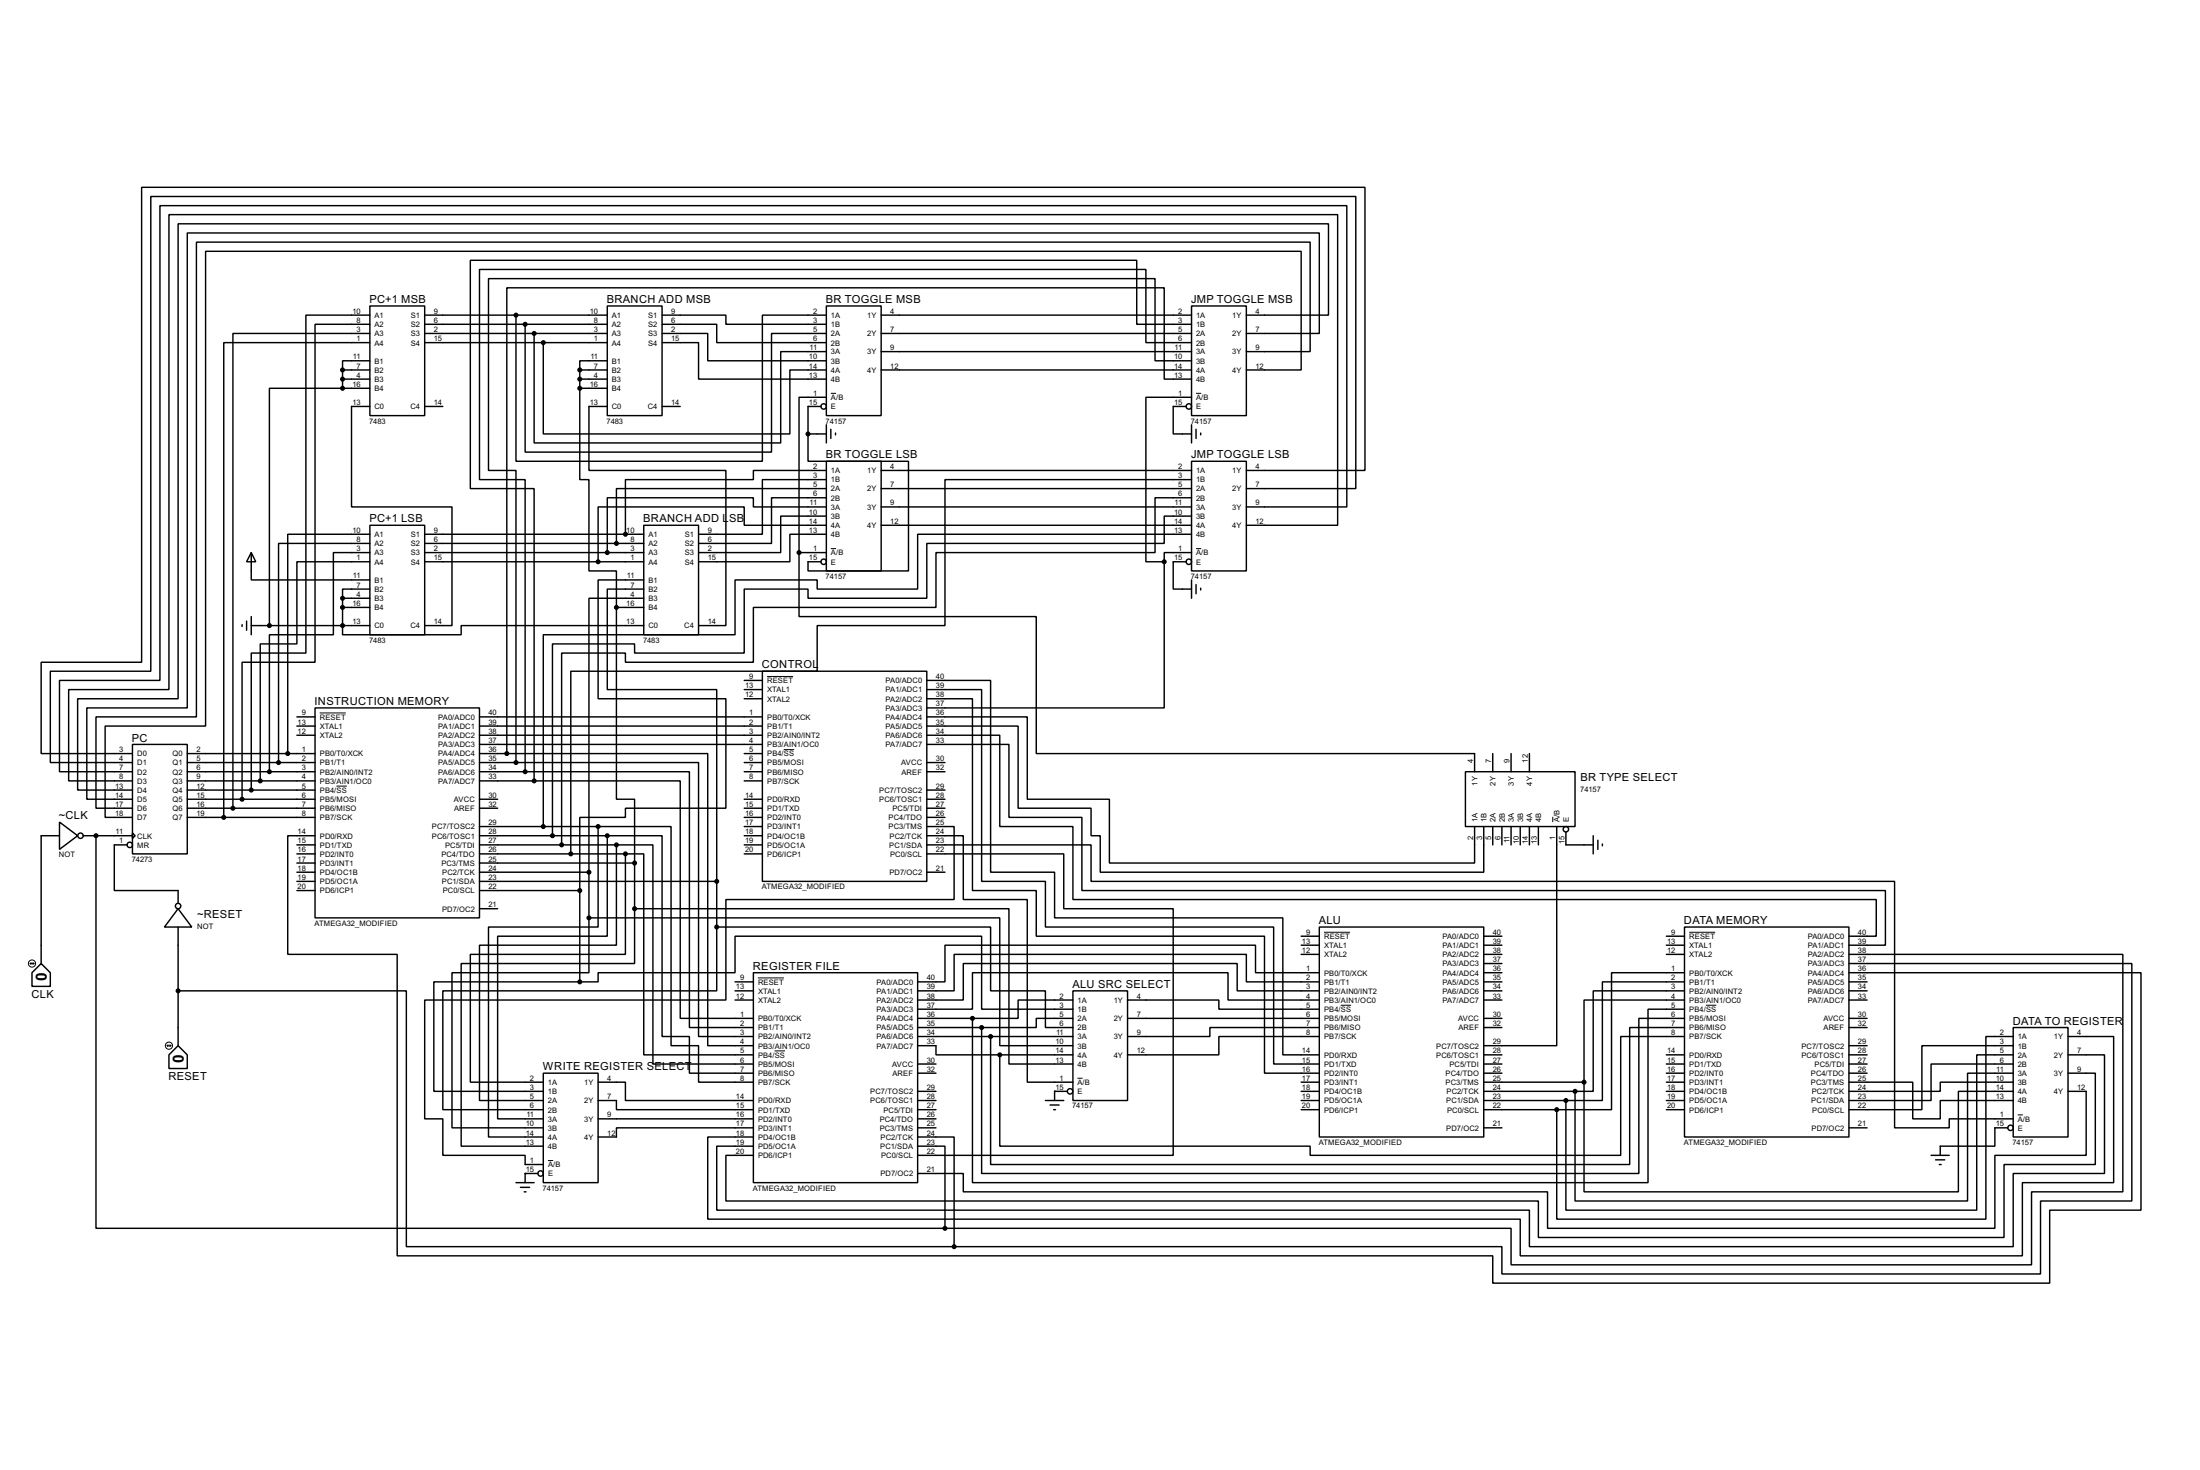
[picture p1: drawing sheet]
<svg xmlns="http://www.w3.org/2000/svg" width="612mm" height="409mm" viewBox="0 0 612 409" stroke-linecap="round" stroke-linejoin="round" font-family="sans-serif">
<g fill="none" stroke="#000" stroke-width=".4">
<path d="M102.9 85.1h15.3v30.5h-15.3zM102.9 87.7h-17.8v94h-15.2v38.1M102.9 90.2h-15.2v94h-20.3v38.1M102.9 92.8h-38.1v132M102.9 95.3h-40.6v132.1M118.2 95.3h50.8M118.2 92.8h50.8M118.2 90.2h50.8M118.2 87.7h50.8M143.6 87.7v40.6h68.5v-40.6h17.8M146.1 90.2v35.6h68.6v-33h15.2M148.6 92.8v30.4h68.6v-25.4h12.7"/>
<path d="M151.2 95.3v25.4h68.6v-17.8h10.1M169 85.1h15.2v30.5h-15.2zM184.2 87.7h17.8v2.5h27.9M184.2 90.2h15.2v5.1h30.5M184.2 92.8h12.7v7.6h33M184.2 95.3h10.2v10.2h35.5M229.9 85.1h15.3v30.5h-15.3zM245.2 92.8h86.3M245.2 87.7h86.3M245.2 97.8h86.3M331.5 85.1h15.3v30.5h-15.3zM331.5 95.3h-12.7v-20.3h-185.4v58.4h12.7v81.3"/>
<path d="M331.5 90.2h-15.2v-17.8h-185.4v63.5h17.7v81.3M346.8 87.7h22.8v-25.4h-320v132.1h-28v25.4h15.3M346.8 92.8h20.3v-28h-315v132.1h-27.9v25.4h12.7M346.8 97.8h17.7v-30.4h-309.8v132h-28v25.4h10.2M95.3 108h-20.3v66M95.3 102.9v5.1M95.3 108h7.6M95.3 102.9h7.6M95.3 105.5h7.6M102.9 113.1h-5.1v27.9h28v33h-7.6M102.9 100.4h-7.6v2.5M118.2 113.1h5"/>
<path d="M161.3 108v25.4h2.6v25.4h7.6v10.2M161.3 108h7.7M161.3 102.9h7.7M161.3 105.5h7.7M161.3 102.9v5.1M169 113.1h-5.1v17.8h38.1v43.1h-7.6M169 100.4h-7.7v2.5M184.2 113.1h5.1M228.4 113.1h-3.6v7.6M229.9 110.5h-7.6v43.2M229.9 118.2v5M231.2 119.4v2.6"/>
<path d="M245.2 102.9h86.3M330 113.1h-3.6v7.6h5.1M331.5 105.5h-7.6v-25.4h-182.9v129.5M331.5 100.4h-10.1v-22.9h-185.5v53.4h7.7v81.2M331.5 110.5h-12.7v45.8h5.1M331.5 118.2v5M332.8 119.4v2.6M346.8 102.9h15.2v-33h-304.8v132.1h-27.9v25.4h7.6M224.8 120.7v7.6h28v30.5h-28v-2.5h3.6M224.8 120.7h5.1M229.9 128.3h15.3v30.5h-15.3zM229.9 133.4h-17.8v15.2h-17.7"/>
<path d="M229.9 138.5h-15.2v12.7h-20.3M229.9 130.9h-20.3v2.5h-35.6v15.2M229.9 135.9h-58.4v15.3M232.5 120.5v.5M245.2 130.9h86.3M245.2 135.9h86.3M331.5 128.3h15.3v30.5h-15.3zM331.5 138.5h-10.1v15.2h-61v15.3h-50.8v15.2h-35.6v-2.5h-17.7v53.3M331.5 133.4h-68.6v40.6h-35.5v12.7h-68.6v50.8M334.1 120.5v.5M346.8 130.9h33v-78.8h-340.4v132.1h-27.9v25.4h25.4M346.8 135.9h30.4v-81.2h-335.2v132h-28v25.4h22.9"/>
<path d="M69.9 153.7l1.3 2.6h-2.6zM69.9 153.7v7.6h33M102.9 146.1h15.3v30.5h-15.3zM102.9 148.6h-22.8v61M102.9 151.2h-25.4v60.9M102.9 153.7h-10.1v22.9h-17.8v38.1M102.9 156.3h-20.3v22.8h-10.2v38.1M118.2 153.7h60.9M118.2 148.6h60.9M118.2 151.2h60.9M118.2 156.3h60.9M179.1 146.1h15.3v30.5h-15.3z"/>
<path d="M222.3 153.7v17.8h66v38.1h122v5.1M222.3 153.7h7.6M229.9 143.6h-12.7v10.1h-22.8M229.9 148.6h-10.1v7.7h-25.4M229.9 141h-20.3v-2.5h-40.6v15.2M229.9 146.1h-22.8v-5.1h-40.7v15.3M245.2 141h86.3M245.2 146.1h86.3M323.9 156.3v40.6h-66M330 156.3h-3.6v7.6h5.1M331.5 148.6h-76.2v15.3h-27.9v-2.6h-22.9v15.3h-53.3v53.3M331.5 143.6h-7.6v7.6h-66v15.2h-33.1v-2.5h-17.7v17.8h-30.5v-2.6h-22.9v53.4"/>
<path d="M331.5 153.7h-7.6v2.6M346.8 141h27.9v-83.8h-330.2v132.1h-27.9v25.4h20.3M346.8 146.1h25.4v-86.4h-325.2v132.1h-27.9v25.4h17.8M67.4 173.8v.5M68.6 172.8v2.5M69.9 174h33M69.9 171.5v5.1M95.3 166.4v10.2h33v-2.6h50.8M95.3 166.4h7.6M95.3 169h7.6M102.9 163.9h-7.6v2.5M171.5 169v53.3h5.1v17.8"/>
<path d="M171.5 169h7.6M179.1 166.4h-15.2v76.2M179.1 163.9h-10.1v27.9h30.4v53.4M179.1 161.3h-12.7v33.1h35.6v30.4h-28v2.6h-12.7v20.3M331.5 161.3v5.1M332.8 162.6v2.6M334.1 163.6v.5M82.6 199.4h5.1M87.7 196.9h45.7v58.4h-45.7zM133.4 199.4h78.7M207.1 189.3h5M207.1 194.4h5"/>
<path d="M207.1 191.8h5M212.1 186.7h45.8v58.5h-45.8zM257.9 189.3h17.7v53.3h17.8v12.7h63.5v38.1h10.2M257.9 191.8h15.2v53.4h17.8v12.7h63.5v38.1h12.7M257.9 194.4h12.7v53.3h17.7v12.7h63.5v38.1h15.3M257.9 199.4h27.9v22.9h22.9v17.8h101.6v-10.2M36.9 207.1h15.2v30.4h-15.2zM52.1 209.6h35.6M52.1 212.1h35.6M52.1 214.7h35.6M52.1 217.2h35.6M52.1 219.8h35.6"/>
<path d="M82.6 202h5.1M82.6 204.5h5.1M133.4 202h78.7M133.4 204.5h78.7M133.4 207.1h78.7M133.4 209.6h7.6M133.4 212.1h10.2M133.4 214.7h12.7M133.4 217.2h15.2M141 209.6h55.9v81.3h12.7M143.6 212.1h50.8v76.2h15.2M146.1 214.7h45.7v71.1h17.8"/>
<path d="M148.6 217.2h40.7v66.1h20.3M207.1 209.6h5M207.1 212.1h5M207.1 214.7h5M207.1 217.2h5M257.9 207.1h22.8v20.3h20.3v20.3h223.6v15.2h-10.2M257.9 204.5h20.3v25.4h20.3v20.3h223.5v10.2h-7.6M257.9 202h25.4v22.8h20.3v7.7h2.5v10.1h106.7v-12.7M257.9 212.1h5M257.9 214.7h5M257.9 219.8h5M407.7 214.7h30.5v15.2h-30.5z"/>
<path d="M415.3 209.6v5.1M420.4 209.6v5.1M425.5 209.6v5.1M16.6 228.7l5 3.8-5 3.8zM16.6 232.5h-5.1v35.5M23.2 232.5h13.7M26.7 232.5v109.2h236.2M35.4 235h-3.6v12.7h17.8v3.6M36.9 231.7l.7 .8-.7 .7zM52.1 222.3h35.6M52.1 224.8h35.6M52.1 227.4h35.6"/>
<path d="M82.6 235h5.1M82.6 237.5h5.1M87.7 232.5h-7.6v33h30.4v83.8h304.8v7.6h155v-20.3h25.4v-66h-81.3M133.4 232.5h35.6M133.4 235h38.1M133.4 222.3h5.1M133.4 224.8h5.1M133.4 229.9h33M133.4 237.5h40.6M166.4 229.9h20.3v61h7.7v10.1h15.2M166.4 229.9v28h-30.5v58.4h15.3M169 232.5h15.2v55.8h7.6v10.2h17.8"/>
<path d="M169 232.5v27.9h-30.5v50.8h12.7M171.5 235h10.2v61h27.9M171.5 235v27.9h-38.1v43.2h17.8M174 237.5h5.1v55.9h30.5M174 237.5v28h-43.1v35.5h20.3M207.1 232.5h5M207.1 235h5M207.1 222.3h5M207.1 224.8h5M207.1 227.4h5M207.1 229.9h5M207.1 237.5h5"/>
<path d="M257.9 237.5h38.1v15.3h30.4v68.6h-71.1M257.9 229.9h7.6v20.3h-63.5v28h-83.8v33h5v10.2h22.9v2.5h5.1M257.9 232.5h10.1v17.7h17.8v50.8h12.7M257.9 235h45.7v10.2h223.5v68.5h15.2v-2.5h17.8M257.9 222.3h5M257.9 224.8h5M257.9 227.4h5M415.3 229.9v5.1M417.9 229.9v5.1M420.4 229.9v5.1M423 229.9v5.1M425.5 229.9v5.1"/>
<path d="M428 229.9v5.1M433.1 229.9v61h-20.3M435.7 231.4v3.6h7.6M443.3 232.5v5M444.6 233.7v2.6M445.8 234.8v.5M49.6 252.8l3.8 5.1h-7.6zM49.6 257.9v33M82.6 240.1h5.1M82.6 242.6h5.1M82.6 245.2h5.1M82.6 247.7h5.1"/>
<path d="M133.4 240.1h43.2M133.4 242.6h30.5M133.4 245.2h66M133.4 247.7h27.9M133.4 252.8h5.1M161.3 247.7v25.4M163.9 255.3v15.3h-38.1v43.1h25.4M163.9 255.3h114.3v35.6h20.3M163.9 242.6v12.7M176.6 252.8v15.2h-48.3v50.8h22.9M176.6 252.8h104.1v43.2h17.8M176.6 240.1v12.7"/>
<path d="M199.4 257.9v17.7h-76.2v33.1h28M199.4 257.9h76.2v17.7h15.3v10.2h7.6M199.4 245.2v12.7M257.9 242.6h5M367.1 257.9h45.7v58.4h-45.7zM468.7 257.9h45.7v58.4h-45.7zM8.9 270.6l2.6-2.6 2.5 2.6v3.8h-5.1zM49.6 275.6h63.5v71.2h152.4M161.3 273.1h-40.6v30.5h30.5M161.3 273.1h5.1v-2.5h38.1v-10.2h68.6v20.3h25.4M204.5 273.1h5.1M204.5 278.2h5.1"/>
<path d="M204.5 275.6h5.1M209.6 270.6h45.7v58.4h-45.7zM298.5 275.6h15.2v30.5h-15.2zM298.5 278.2h-15.2v5.1h-12.7M313.7 278.2h25.4v2.5h28M362 260.4h5.1M362 265.5h5.1M362 262.9h5.1M367.1 270.6h-17.8v-7.7h-86.4v10.2h-7.6M367.1 273.1h-20.3v-7.6h-81.3v10.1h-10.2M367.1 275.6h-22.9v-7.6h-76.2v10.2h-12.7M367.1 278.2h-25.4v-7.6h-71.1v10.1h-15.3"/>
<path d="M412.8 273.1h5.1M412.8 278.2h5.1M412.8 275.6h5.1M412.8 270.6h5.1M412.8 260.4h5.1M412.8 265.5h5.1M412.8 262.9h5.1M412.8 268h5.1M463.6 260.4h5.1M463.6 265.5h5.1M463.6 262.9h5.1M468.7 278.2h-28v22.8"/>
<path d="M468.7 275.6h-25.4v28h-5.1M468.7 273.1h-22.9v33h-10.1M468.7 270.6h-20.3v38.1h-15.3M514.4 265.5h76.2v66h-25.4v20.3h-144.8v-10.1h-157.5M514.4 268h78.7v66.1h-25.4v20.3h-149.8v-7.6h-152.4M514.4 273.1h5.1M514.4 278.2h5.1M514.4 275.6h5.1M47 293.4l2.6-2.5 2.5 2.5v3.8h-5.1zM151.2 298.5h15.2v30.5h-15.2zM255.3 290.9h5.1v2.5h17.8M255.3 283.3h15.3"/>
<path d="M255.3 288.3h43.2M255.3 285.8h17.8M255.3 296h5.1M255.3 298.5h5.1M278.2 293.4h20.3M298.5 283.3h-10.2v2.5h-15.2M313.7 283.3h53.4M367.1 285.8h-30.5v2.5h-22.9M367.1 288.3h-28v5.1h-25.4M412.8 283.3h5.1M412.8 293.4h5.1M412.8 285.8h5.1"/>
<path d="M412.8 296h5.1M412.8 298.5h5.1M463.6 293.4h5.1M463.6 296h5.1M463.6 298.5h5.1M468.7 288.3h-17.8v33.1h-86.4v-2.6h-86.3v-25.4M468.7 285.8h-15.3v38.1h-177.8v-35.6M468.7 283.3h-12.7v43.1h-182.9v-40.6M468.7 280.7h-10.2v48.3h-187.9v-45.7M514.4 283.3h5.1M514.4 293.4h5.1M514.4 285.8h5.1"/>
<path d="M514.4 290.9h5.1M514.4 296h5.1M514.4 298.5h5.1M560.1 285.8h15.3v30.5h-15.3zM560.1 290.9h-25.4v17.8h-20.3M560.1 296h-22.8v10.1h-22.9M560.1 298.5h-12.7v35.6h-109.2v-30.5M560.1 293.4h-10.1v43.2h-114.3v-30.5M560.1 288.3h-7.6v50.8h-119.4v-30.4M575.4 288.3h12.7v40.7h-25.4v20.3h-139.7v-10.2h-226.1v-22.8h12.7M575.4 293.4h10.1v33h-25.4v20.4h-134.6v-10.2h-226.1v-17.8h10.2M575.4 298.5h7.6v25.4h-25.4v20.3h-129.6v-10.1h-226v-12.7h7.6"/>
<path d="M166.4 301h7.6v5.1h35.6M166.4 306.1h5.1v2.6h38.1M166.4 311.2h43.2M209.6 313.7h-38.1v2.6h-5.1M255.3 318.8h7.6v22.9M255.3 316.3h10.2v30.5M255.3 311.2h5.1M255.3 303.6h5.1M255.3 306.1h5.1M255.3 308.7h5.1M255.3 313.7h5.1M290.9 306.1h5.1"/>
<path d="M292.2 307.4h2.5M293.2 308.7h.5M297 303.6h-3.6v2.5M362 301h5.1M362 303.6h5.1M362 306.1h5.1M362 308.7h5.1M412.8 301h27.9M412.8 303.6h25.4M412.8 306.1h22.9M412.8 308.7h20.3M412.8 313.7h5.1"/>
<path d="M440.7 301v30.5h104.2v-27.9h15.2M463.6 301h5.1M463.6 303.6h5.1M463.6 306.1h5.1M463.6 308.7h5.1M514.4 301h17.8v10.2h7.6v-5.1h20.3M514.4 313.7h5.1M558.6 313.7h-3.6v5.1h-15.2v2.6M560.1 301h-20.3v2.6h-25.4M575.4 303.6h5v17.8h-25.4v20.3h-124.4v-10.2h-162.6v-5.1h-12.7M143.6 329h5M144.8 330.3h2.6"/>
<path d="M145.9 331.5h.5M149.7 326.4h-3.6v2.6M537.3 321.4h5M538.5 322.6h2.6M539.6 323.9h.5"/>
<circle cx="229.1" cy="113.1" r=".75"/>
<circle cx="330.7" cy="113.1" r=".75"/>
<circle cx="229.1" cy="156.3" r=".75"/>
<circle cx="330.7" cy="156.3" r=".75"/>
<circle cx="22.4" cy="232.5" r=".75"/>
<circle cx="36.1" cy="235" r=".75"/>
<circle cx="435.6" cy="230.7" r=".75"/>
<circle cx="49.5" cy="252" r=".75"/>
<circle cx="297.7" cy="303.6" r=".75"/>
<circle cx="559.3" cy="313.7" r=".75"/>
<circle cx="150.4" cy="326.4" r=".75"/>
</g>
<g fill="#000">
<circle cx="174" cy="148.6" r=".2"/>
<circle cx="26.7" cy="232.5" r=".2"/>
<circle cx="293.4" cy="303.6" r=".2"/>
<circle cx="146.1" cy="326.4" r=".2"/>
</g>
<g fill="none" stroke="#000" stroke-width=".28">
<path d="M231.2 109.4h1.4M332.8 109.4h1.4M231.2 152.6h1.4M332.8 152.6h1.4M89 198.3h7.2M213.4 188.2h7.3M93.6 218.7h2.9M218.1 208.5h2.9M432 227.2v1.5M368.4 259.3h7.2M470 259.3h7.2M8.4 268h1.1"/>
<path d="M8.4 268l.3 .3M8.7 267.8l-.3 .2M9.2 267.8l.3 .2M9.5 268l-.3 .3M210.9 272h7.2M373 279.6h2.9M474.6 279.6h2.9M46.5 290.9h1.1M46.5 290.9l.3 .2M46.8 290.6l-.3 .3M47.3 290.6l.3 .3M47.6 290.9l-.3 .2"/>
<path d="M215.5 292.3h2.9M299.8 299.9h1.4M561.4 310.1h1.4M152.5 322.8h1.4"/>
<circle cx="8.9" cy="268" r="1"/>
<circle cx="47" cy="290.9" r="1"/>
</g>
<g fill="#000" stroke="#000" stroke-width=".4">
<circle cx="143.5" cy="87.7" r=".5"/>
<circle cx="146.1" cy="90.2" r=".5"/>
<circle cx="148.6" cy="92.8" r=".5"/>
<circle cx="151.1" cy="95.3" r=".5"/>
<circle cx="95.3" cy="105.5" r=".5"/>
<circle cx="95.3" cy="108" r=".5"/>
<circle cx="95.3" cy="102.9" r=".5"/>
<circle cx="161.3" cy="102.9" r=".5"/>
<circle cx="161.3" cy="108" r=".5"/>
<circle cx="161.3" cy="105.5" r=".5"/>
<circle cx="224.8" cy="120.7" r=".5"/>
<circle cx="166.4" cy="156.3" r=".5"/>
<circle cx="168.9" cy="153.7" r=".5"/>
<circle cx="171.5" cy="151.2" r=".5"/>
<circle cx="174" cy="148.6" r=".5"/>
<circle cx="222.3" cy="153.7" r=".5"/>
<circle cx="323.9" cy="156.3" r=".5"/>
<circle cx="74.9" cy="174" r=".5"/>
<circle cx="95.3" cy="169" r=".5"/>
<circle cx="95.3" cy="174" r=".5"/>
<circle cx="95.3" cy="166.4" r=".5"/>
<circle cx="171.5" cy="169" r=".5"/>
<circle cx="69.9" cy="219.8" r=".5"/>
<circle cx="72.4" cy="217.2" r=".5"/>
<circle cx="74.9" cy="214.7" r=".5"/>
<circle cx="77.5" cy="212.1" r=".5"/>
<circle cx="80" cy="209.6" r=".5"/>
<circle cx="141" cy="209.6" r=".5"/>
<circle cx="143.5" cy="212.1" r=".5"/>
<circle cx="146.1" cy="214.7" r=".5"/>
<circle cx="148.6" cy="217.2" r=".5"/>
<circle cx="26.7" cy="232.5" r=".5"/>
<circle cx="62.2" cy="227.4" r=".5"/>
<circle cx="64.8" cy="224.8" r=".5"/>
<circle cx="67.3" cy="222.3" r=".5"/>
<circle cx="151.1" cy="229.9" r=".5"/>
<circle cx="153.7" cy="232.5" r=".5"/>
<circle cx="156.2" cy="235" r=".5"/>
<circle cx="158.8" cy="237.5" r=".5"/>
<circle cx="166.4" cy="229.9" r=".5"/>
<circle cx="168.9" cy="232.5" r=".5"/>
<circle cx="171.5" cy="235" r=".5"/>
<circle cx="174" cy="237.5" r=".5"/>
<circle cx="161.3" cy="247.7" r=".5"/>
<circle cx="163.8" cy="242.6" r=".5"/>
<circle cx="163.8" cy="255.3" r=".5"/>
<circle cx="176.5" cy="252.8" r=".5"/>
<circle cx="176.5" cy="240.1" r=".5"/>
<circle cx="199.4" cy="245.2" r=".5"/>
<circle cx="199.4" cy="257.9" r=".5"/>
<circle cx="49.5" cy="275.6" r=".5"/>
<circle cx="161.3" cy="273.1" r=".5"/>
<circle cx="270.5" cy="283.3" r=".5"/>
<circle cx="273.1" cy="285.8" r=".5"/>
<circle cx="275.6" cy="288.3" r=".5"/>
<circle cx="278.1" cy="293.4" r=".5"/>
<circle cx="433.1" cy="308.7" r=".5"/>
<circle cx="435.6" cy="306.1" r=".5"/>
<circle cx="438.2" cy="303.6" r=".5"/>
<circle cx="440.7" cy="301" r=".5"/>
<circle cx="262.9" cy="341.7" r=".5"/>
<circle cx="265.4" cy="346.8" r=".5"/>
</g>
<g font-size="4.8">
<text x="13" y="273" transform="rotate(-90 13 273)">0</text>
<text x="51.1" y="295.8" transform="rotate(-90 51.1 295.8)">0</text>
</g>
<g font-size="3.5">
<text x="102.8" y="84.3">PC+1 MSB</text>
<text x="168.8" y="84.3">BRANCH ADD MSB</text>
<text x="229.8" y="84.3">BR TOGGLE MSB</text>
<text x="331.4" y="84.3">JMP TOGGLE MSB</text>
<text x="229.8" y="127.5">BR TOGGLE LSB</text>
<text x="331.4" y="127.5">JMP TOGGLE LSB</text>
<text x="102.8" y="145.3">PC+1 LSB</text>
<text x="179" y="145.3">BRANCH ADD L</text>
<text x="202.9" y="145.3">SB</text>
<text x="212" y="185.9">CONTROL</text>
<text x="87.5" y="196.1">INSTRUCTION MEMORY</text>
<text x="36.7" y="206.3">PC</text>
<text x="439.7" y="217.4">BR TYPE SELECT</text>
<text x="16.4" y="227.9">~CLK</text>
<text x="54.9" y="255.5">~RESET</text>
<text x="366.9" y="257.1">ALU</text>
<text x="468.5" y="257.1">DATA MEMORY</text>
<text x="209.5" y="269.8">REGISTER FILE</text>
<text x="298.4" y="274.8">ALU SRC SELECT</text>
<text x="8.8" y="277.5">CLK</text>
<text x="560" y="285">DATA TO REGISTER</text>
<text x="151" y="297.7">WRITE REGISTER SELECT</text>
<text x="46.9" y="300.3">RESET</text>
</g>
<g font-size="2.4">
<text x="98.1" y="87.3">10</text>
<text x="99.2" y="89.8">8</text>
<text x="104.2" y="88.5">A1</text>
<text x="114.3" y="88.5">S1</text>
<text x="120.7" y="87.3">9</text>
<text x="120.7" y="89.8">6</text>
<text x="164.1" y="87.3">10</text>
<text x="165.3" y="89.8">8</text>
<text x="170.2" y="88.5">A1</text>
<text x="180.3" y="88.5">S1</text>
<text x="186.7" y="87.3">9</text>
<text x="186.7" y="89.8">6</text>
<text x="226.2" y="87.3">2</text>
<text x="226.2" y="89.8">3</text>
<text x="231.2" y="88.5">1A</text>
<text x="241.3" y="88.5">1Y</text>
<text x="247.7" y="87.3">4</text>
<text x="327.8" y="87.3">2</text>
<text x="327.8" y="89.8">3</text>
<text x="332.8" y="88.5">1A</text>
<text x="342.9" y="88.5">1Y</text>
<text x="349.3" y="87.3">4</text>
<text x="99.2" y="92.4">3</text>
<text x="99.2" y="94.9">1</text>
<text x="104.2" y="91">A2</text>
<text x="104.2" y="93.6">A3</text>
<text x="114.3" y="91">S2</text>
<text x="114.3" y="93.6">S3</text>
<text x="120.7" y="92.4">2</text>
<text x="120.7" y="94.9">15</text>
<text x="165.3" y="92.4">3</text>
<text x="165.3" y="94.9">1</text>
<text x="170.2" y="91">A2</text>
<text x="170.2" y="93.6">A3</text>
<text x="180.3" y="91">S2</text>
<text x="180.3" y="93.6">S3</text>
<text x="186.7" y="92.4">2</text>
<text x="186.7" y="94.9">15</text>
<text x="226.2" y="92.4">5</text>
<text x="226.2" y="94.9">6</text>
<text x="231.2" y="91">1B</text>
<text x="231.2" y="93.6">2A</text>
<text x="241.3" y="93.6">2Y</text>
<text x="247.7" y="92.4">7</text>
<text x="327.8" y="92.4">5</text>
<text x="327.8" y="94.9">6</text>
<text x="332.8" y="91">1B</text>
<text x="332.8" y="93.6">2A</text>
<text x="342.9" y="93.6">2Y</text>
<text x="349.3" y="92.4">7</text>
<text x="98.2" y="100">11</text>
<text x="104.2" y="96.1">A4</text>
<text x="104.2" y="101.2">B1</text>
<text x="114.3" y="96.1">S4</text>
<text x="164.3" y="100">11</text>
<text x="170.2" y="96.1">A4</text>
<text x="170.2" y="101.2">B1</text>
<text x="180.3" y="96.1">S4</text>
<text x="225.1" y="100">10</text>
<text x="225.2" y="97.4">11</text>
<text x="231.2" y="96.1">2B</text>
<text x="231.2" y="98.6">3A</text>
<text x="231.2" y="101.2">3B</text>
<text x="241.3" y="98.6">3Y</text>
<text x="247.7" y="97.4">9</text>
<text x="326.7" y="100">10</text>
<text x="326.8" y="97.4">11</text>
<text x="332.8" y="96.1">2B</text>
<text x="332.8" y="98.6">3A</text>
<text x="332.8" y="101.2">3B</text>
<text x="342.9" y="98.6">3Y</text>
<text x="349.3" y="97.4">9</text>
<text x="98.1" y="107.6">16</text>
<text x="99.2" y="102.5">7</text>
<text x="99.2" y="105.1">4</text>
<text x="104.2" y="103.7">B2</text>
<text x="104.2" y="106.3">B3</text>
<text x="164.1" y="107.6">16</text>
<text x="165.3" y="102.5">7</text>
<text x="165.3" y="105.1">4</text>
<text x="170.2" y="103.7">B2</text>
<text x="170.2" y="106.3">B3</text>
<text x="225.1" y="102.5">14</text>
<text x="225.1" y="105.1">13</text>
<text x="231.2" y="103.7">4A</text>
<text x="231.2" y="106.3">4B</text>
<text x="241.3" y="103.7">4Y</text>
<text x="247.7" y="102.5">12</text>
<text x="326.7" y="102.5">14</text>
<text x="326.7" y="105.1">13</text>
<text x="332.8" y="103.7">4A</text>
<text x="332.8" y="106.3">4B</text>
<text x="342.9" y="103.7">4Y</text>
<text x="349.3" y="102.5">12</text>
<text x="98.1" y="112.7">13</text>
<text x="104.2" y="108.8">B4</text>
<text x="104.2" y="113.9">C0</text>
<text x="114.2" y="113.9">C4</text>
<text x="120.7" y="112.7">14</text>
<text x="164.1" y="112.7">13</text>
<text x="170.2" y="108.8">B4</text>
<text x="170.2" y="113.9">C0</text>
<text x="180.2" y="113.9">C4</text>
<text x="186.7" y="112.7">14</text>
<text x="225.1" y="112.7">15</text>
<text x="226.2" y="110.1">1</text>
<text x="231.2" y="111.3">A/B</text>
<text x="231.2" y="113.9">E</text>
<text x="326.7" y="112.7">15</text>
<text x="327.8" y="110.1">1</text>
<text x="332.8" y="111.3">A/B</text>
<text x="332.8" y="113.9">E</text>
<text x="102.7" y="117.8">7483</text>
<text x="168.8" y="117.8">7483</text>
<text x="229.7" y="117.8">74157</text>
<text x="331.3" y="117.8">74157</text>
<text x="226.2" y="130.5">2</text>
<text x="231.2" y="131.7">1A</text>
<text x="241.3" y="131.7">1Y</text>
<text x="247.7" y="130.5">4</text>
<text x="327.8" y="130.5">2</text>
<text x="332.8" y="131.7">1A</text>
<text x="342.9" y="131.7">1Y</text>
<text x="349.3" y="130.5">4</text>
<text x="226.2" y="133">3</text>
<text x="226.2" y="135.5">5</text>
<text x="231.2" y="134.2">1B</text>
<text x="231.2" y="136.7">2A</text>
<text x="241.3" y="136.7">2Y</text>
<text x="247.7" y="135.5">7</text>
<text x="327.8" y="133">3</text>
<text x="327.8" y="135.5">5</text>
<text x="332.8" y="134.2">1B</text>
<text x="332.8" y="136.7">2A</text>
<text x="342.9" y="136.7">2Y</text>
<text x="349.3" y="135.5">7</text>
<text x="225.1" y="143.2">10</text>
<text x="225.2" y="140.6">11</text>
<text x="226.2" y="138.1">6</text>
<text x="231.2" y="139.3">2B</text>
<text x="231.2" y="141.8">3A</text>
<text x="241.3" y="141.8">3Y</text>
<text x="247.7" y="140.6">9</text>
<text x="326.7" y="143.2">10</text>
<text x="326.8" y="140.6">11</text>
<text x="327.8" y="138.1">6</text>
<text x="332.8" y="139.3">2B</text>
<text x="332.8" y="141.8">3A</text>
<text x="342.9" y="141.8">3Y</text>
<text x="349.3" y="140.6">9</text>
<text x="98.1" y="148.2">10</text>
<text x="104.2" y="149.4">A1</text>
<text x="114.3" y="149.4">S1</text>
<text x="120.7" y="148.2">9</text>
<text x="174.3" y="148.2">10</text>
<text x="180.4" y="149.4">A1</text>
<text x="190.5" y="149.4">S1</text>
<text x="196.9" y="148.2">9</text>
<text x="225.1" y="145.7">14</text>
<text x="225.1" y="148.2">13</text>
<text x="231.2" y="144.4">3B</text>
<text x="231.2" y="146.9">4A</text>
<text x="231.2" y="149.4">4B</text>
<text x="241.3" y="146.9">4Y</text>
<text x="247.7" y="145.7">12</text>
<text x="326.7" y="145.7">14</text>
<text x="326.7" y="148.2">13</text>
<text x="332.8" y="144.4">3B</text>
<text x="332.8" y="146.9">4A</text>
<text x="332.8" y="149.4">4B</text>
<text x="342.9" y="146.9">4Y</text>
<text x="349.3" y="145.7">12</text>
<text x="99.2" y="150.8">8</text>
<text x="99.2" y="153.3">3</text>
<text x="99.2" y="155.9">1</text>
<text x="104.2" y="152">A2</text>
<text x="104.2" y="154.5">A3</text>
<text x="114.3" y="152">S2</text>
<text x="114.3" y="154.5">S3</text>
<text x="120.7" y="150.8">6</text>
<text x="120.7" y="153.3">2</text>
<text x="120.7" y="155.9">15</text>
<text x="175.4" y="150.8">8</text>
<text x="175.4" y="153.3">3</text>
<text x="175.4" y="155.9">1</text>
<text x="180.4" y="152">A2</text>
<text x="180.4" y="154.5">A3</text>
<text x="190.5" y="152">S2</text>
<text x="190.5" y="154.5">S3</text>
<text x="196.9" y="150.8">6</text>
<text x="196.9" y="153.3">2</text>
<text x="196.9" y="155.9">15</text>
<text x="225.1" y="155.9">15</text>
<text x="226.2" y="153.3">1</text>
<text x="231.2" y="154.5">A/B</text>
<text x="326.7" y="155.9">15</text>
<text x="327.8" y="153.3">1</text>
<text x="332.8" y="154.5">A/B</text>
<text x="98.2" y="160.9">11</text>
<text x="104.2" y="157.1">A4</text>
<text x="114.3" y="157.1">S4</text>
<text x="174.4" y="160.9">11</text>
<text x="180.4" y="157.1">A4</text>
<text x="190.5" y="157.1">S4</text>
<text x="229.7" y="161">74157</text>
<text x="231.2" y="157.1">E</text>
<text x="331.3" y="161">74157</text>
<text x="332.8" y="157.1">E</text>
<text x="99.2" y="163.5">7</text>
<text x="99.2" y="166">4</text>
<text x="104.2" y="162.1">B1</text>
<text x="104.2" y="164.7">B2</text>
<text x="104.2" y="167.2">B3</text>
<text x="175.4" y="163.5">7</text>
<text x="175.4" y="166">4</text>
<text x="180.4" y="162.1">B1</text>
<text x="180.4" y="164.7">B2</text>
<text x="180.4" y="167.2">B3</text>
<text x="98.1" y="168.6">16</text>
<text x="98.1" y="173.6">13</text>
<text x="104.2" y="169.8">B4</text>
<text x="120.7" y="173.6">14</text>
<text x="174.3" y="168.6">16</text>
<text x="174.3" y="173.6">13</text>
<text x="180.4" y="169.8">B4</text>
<text x="196.9" y="173.6">14</text>
<text x="102.7" y="178.8">7483</text>
<text x="104.2" y="174.8">C0</text>
<text x="114.2" y="174.8">C4</text>
<text x="178.9" y="178.8">7483</text>
<text x="180.4" y="174.8">C0</text>
<text x="190.4" y="174.8">C4</text>
<text x="207.3" y="191.4">13</text>
<text x="208.5" y="188.9">9</text>
<text x="213.4" y="190.1">RESET</text>
<text x="246.4" y="190.1">PA0/ADC0</text>
<text x="260.4" y="191.4">39</text>
<text x="260.4" y="188.9">40</text>
<text x="207.3" y="194">12</text>
<text x="213.4" y="195.2">XTAL2</text>
<text x="213.4" y="192.6">XTAL1</text>
<text x="246.4" y="197.7">PA3/ADC3</text>
<text x="246.4" y="195.2">PA2/ADC2</text>
<text x="246.4" y="192.6">PA1/ADC1</text>
<text x="260.4" y="196.5">37</text>
<text x="260.4" y="194">38</text>
<text x="82.8" y="201.6">13</text>
<text x="84" y="199">9</text>
<text x="89" y="200.2">RESET</text>
<text x="89" y="202.8">XTAL1</text>
<text x="121.9" y="202.8">PA1/ADC1</text>
<text x="121.9" y="200.2">PA0/ADC0</text>
<text x="135.9" y="201.6">39</text>
<text x="135.9" y="199">40</text>
<text x="208.5" y="199">1</text>
<text x="208.5" y="201.6">2</text>
<text x="213.4" y="200.2">PB0/T0/XCK</text>
<text x="213.4" y="202.8">PB1/T1</text>
<text x="246.4" y="202.8">PA5/ADC5</text>
<text x="246.4" y="200.2">PA4/ADC4</text>
<text x="260.4" y="201.6">35</text>
<text x="260.4" y="199">36</text>
<text x="33.2" y="209.2">3</text>
<text x="54.7" y="209.2">2</text>
<text x="82.8" y="204.1">12</text>
<text x="84" y="209.2">1</text>
<text x="89" y="205.3">XTAL2</text>
<text x="121.9" y="207.9">PA3/ADC3</text>
<text x="121.9" y="205.3">PA2/ADC2</text>
<text x="135.9" y="209.2">36</text>
<text x="135.9" y="206.7">37</text>
<text x="135.9" y="204.1">38</text>
<text x="208.5" y="204.1">3</text>
<text x="208.5" y="206.7">4</text>
<text x="208.5" y="209.2">5</text>
<text x="213.4" y="205.3">PB2/AIN0/INT2</text>
<text x="213.4" y="207.9">PB3/AIN1/OC0</text>
<text x="246.4" y="207.9">PA7/ADC7</text>
<text x="246.4" y="205.3">PA6/ADC6</text>
<text x="260.4" y="206.7">33</text>
<text x="260.4" y="204.1">34</text>
<text x="33.2" y="211.7">4</text>
<text x="33.2" y="214.3">7</text>
<text x="38.2" y="210.4">D0</text>
<text x="38.2" y="212.9">D1</text>
<text x="38.2" y="215.5">D2</text>
<text x="48" y="210.4">Q0</text>
<text x="48" y="212.9">Q1</text>
<text x="48" y="215.5">Q2</text>
<text x="54.7" y="211.7">5</text>
<text x="54.7" y="214.3">6</text>
<text x="84" y="211.7">2</text>
<text x="84" y="214.3">3</text>
<text x="89" y="210.4">PB0/T0/XCK</text>
<text x="89" y="212.9">PB1/T1</text>
<text x="89" y="215.5">PB2/AIN0/INT2</text>
<text x="121.9" y="215.5">PA6/ADC6</text>
<text x="121.9" y="212.9">PA5/ADC5</text>
<text x="121.9" y="210.4">PA4/ADC4</text>
<text x="135.9" y="214.3">34</text>
<text x="135.9" y="211.7">35</text>
<text x="208.5" y="211.7">6</text>
<text x="208.5" y="214.3">7</text>
<text x="213.4" y="210.4">PB4/SS</text>
<text x="213.4" y="212.9">PB5/MOSI</text>
<text x="213.4" y="215.5">PB6/MISO</text>
<text x="250.7" y="212.9">AVCC</text>
<text x="250.8" y="215.5">AREF</text>
<text x="260.4" y="214.3">32</text>
<text x="260.4" y="211.7">30</text>
<text x="409.9" y="212.1" transform="rotate(-90 409.9 212.1)">4</text>
<text x="414.9" y="212.1" transform="rotate(-90 414.9 212.1)">7</text>
<text x="420" y="212.1" transform="rotate(-90 420 212.1)">9</text>
<text x="425.1" y="212.1" transform="rotate(-90 425.1 212.1)">12</text>
<text x="32" y="219.4">13</text>
<text x="32" y="221.9">14</text>
<text x="33.2" y="216.8">8</text>
<text x="38.2" y="218">D3</text>
<text x="38.2" y="220.6">D4</text>
<text x="48" y="218">Q3</text>
<text x="48" y="220.6">Q4</text>
<text x="54.7" y="216.8">9</text>
<text x="54.7" y="219.4">12</text>
<text x="54.7" y="221.9">15</text>
<text x="84" y="216.8">4</text>
<text x="84" y="219.4">5</text>
<text x="84" y="221.9">6</text>
<text x="89" y="218">PB3/AIN1/OC0</text>
<text x="89" y="220.6">PB4/SS</text>
<text x="121.9" y="218">PA7/ADC7</text>
<text x="135.9" y="216.8">33</text>
<text x="135.9" y="221.9">30</text>
<text x="207.3" y="221.9">14</text>
<text x="208.5" y="216.8">8</text>
<text x="213.4" y="218">PB7/SCK</text>
<text x="244.6" y="220.6">PC7/TOSC2</text>
<text x="260.4" y="221.9">28</text>
<text x="260.4" y="219.4">29</text>
<text x="411.1" y="218.6" transform="rotate(-90 411.1 218.6)">1Y</text>
<text x="416.1" y="218.6" transform="rotate(-90 416.1 218.6)">2Y</text>
<text x="421.2" y="218.6" transform="rotate(-90 421.2 218.6)">3Y</text>
<text x="426.3" y="218.6" transform="rotate(-90 426.3 218.6)">4Y</text>
<text x="439.7" y="220.3">74157</text>
<text x="32" y="224.4">17</text>
<text x="32" y="227">18</text>
<text x="38.2" y="223.1">D5</text>
<text x="38.2" y="225.6">D6</text>
<text x="48" y="223.1">Q5</text>
<text x="48" y="225.6">Q6</text>
<text x="54.7" y="224.4">16</text>
<text x="54.7" y="227">19</text>
<text x="84" y="224.4">7</text>
<text x="84" y="227">8</text>
<text x="89" y="223.1">PB5/MOSI</text>
<text x="89" y="225.6">PB6/MISO</text>
<text x="126.3" y="223.1">AVCC</text>
<text x="126.3" y="225.6">AREF</text>
<text x="135.9" y="224.4">32</text>
<text x="207.3" y="224.4">15</text>
<text x="207.3" y="227">16</text>
<text x="213.4" y="223.1">PD0/RXD</text>
<text x="213.4" y="225.6">PD1/TXD</text>
<text x="244.6" y="223.1">PC6/TOSC1</text>
<text x="248.3" y="225.6">PC5/TDI</text>
<text x="260.4" y="227">26</text>
<text x="260.4" y="224.4">27</text>
<text x="32.2" y="232.1">11</text>
<text x="38.2" y="228.2">D7</text>
<text x="38.2" y="233.3">CLK</text>
<text x="48" y="228.2">Q7</text>
<text x="82.8" y="232.1">14</text>
<text x="89" y="228.2">PB7/SCK</text>
<text x="89" y="233.3">PD0/RXD</text>
<text x="120.2" y="233.3">PC6/TOSC1</text>
<text x="120.2" y="230.7">PC7/TOSC2</text>
<text x="135.9" y="232.1">28</text>
<text x="135.9" y="229.5">29</text>
<text x="207.3" y="229.5">17</text>
<text x="207.3" y="232.1">18</text>
<text x="213.4" y="228.2">PD2/INT0</text>
<text x="213.4" y="230.7">PD3/INT1</text>
<text x="213.4" y="233.3">PD4/OC1B</text>
<text x="247.2" y="230.7">PC3/TMS</text>
<text x="247.2" y="228.2">PC4/TDO</text>
<text x="247.5" y="233.3">PC2/TCK</text>
<text x="260.4" y="232.1">24</text>
<text x="260.4" y="229.5">25</text>
<text x="409.9" y="233.6" transform="rotate(-90 409.9 233.6)">2</text>
<text x="411.1" y="228.6" transform="rotate(-90 411.1 228.6)">1A</text>
<text x="412.4" y="233.6" transform="rotate(-90 412.4 233.6)">3</text>
<text x="413.6" y="228.6" transform="rotate(-90 413.6 228.6)">1B</text>
<text x="414.9" y="233.6" transform="rotate(-90 414.9 233.6)">5</text>
<text x="416.1" y="228.7" transform="rotate(-90 416.1 228.7)">2A</text>
<text x="417.5" y="233.6" transform="rotate(-90 417.5 233.6)">6</text>
<text x="418.7" y="228.6" transform="rotate(-90 418.7 228.6)">2B</text>
<text x="421.2" y="228.7" transform="rotate(-90 421.2 228.7)">3A</text>
<text x="423.8" y="228.6" transform="rotate(-90 423.8 228.6)">3B</text>
<text x="426.3" y="228.6" transform="rotate(-90 426.3 228.6)">4A</text>
<text x="428.8" y="228.7" transform="rotate(-90 428.8 228.7)">4B</text>
<text x="432.7" y="233.6" transform="rotate(-90 432.7 233.6)">1</text>
<text x="433.9" y="228.6" transform="rotate(-90 433.9 228.6)">A/B</text>
<text x="436.5" y="228.6" transform="rotate(-90 436.5 228.6)">E</text>
<text x="16.4" y="238.5">NOT</text>
<text x="33.2" y="234.6">1</text>
<text x="36.7" y="239.7">74273</text>
<text x="38.2" y="235.8">MR</text>
<text x="82.8" y="234.6">15</text>
<text x="82.8" y="237.1">16</text>
<text x="82.8" y="239.7">17</text>
<text x="89" y="235.8">PD1/TXD</text>
<text x="89" y="238.3">PD2/INT0</text>
<text x="122.8" y="238.3">PC4/TDO</text>
<text x="123.8" y="235.8">PC5/TDI</text>
<text x="135.9" y="239.7">25</text>
<text x="135.9" y="237.1">26</text>
<text x="135.9" y="234.6">27</text>
<text x="207.3" y="234.6">19</text>
<text x="207.3" y="237.1">20</text>
<text x="213.4" y="235.8">PD5/OC1A</text>
<text x="213.4" y="238.3">PD6/ICP1</text>
<text x="247.4" y="235.8">PC1/SDA</text>
<text x="247.6" y="238.3">PC0/SCL</text>
<text x="260.4" y="237.1">22</text>
<text x="260.4" y="234.6">23</text>
<text x="420" y="234.6" transform="rotate(-90 420 234.6)">11</text>
<text x="422.6" y="234.8" transform="rotate(-90 422.6 234.8)">10</text>
<text x="425.1" y="234.8" transform="rotate(-90 425.1 234.8)">14</text>
<text x="427.6" y="234.8" transform="rotate(-90 427.6 234.8)">13</text>
<text x="435.3" y="234.8" transform="rotate(-90 435.3 234.8)">15</text>
<text x="82.8" y="242.2">18</text>
<text x="82.8" y="244.8">19</text>
<text x="89" y="240.9">PD3/INT1</text>
<text x="89" y="243.4">PD4/OC1B</text>
<text x="89" y="246">PD5/OC1A</text>
<text x="122.8" y="240.9">PC3/TMS</text>
<text x="122.9" y="246">PC1/SDA</text>
<text x="123" y="243.4">PC2/TCK</text>
<text x="135.9" y="244.8">23</text>
<text x="135.9" y="242.2">24</text>
<text x="247.4" y="243.4">PD7/OC2</text>
<text x="260.4" y="242.2">21</text>
<text x="82.8" y="247.3">20</text>
<text x="89" y="248.5">PD6/ICP1</text>
<text x="123.2" y="248.5">PC0/SCL</text>
<text x="135.9" y="247.3">22</text>
<text x="211.9" y="247.4">ATMEGA32_MODIFIED</text>
<text x="87.5" y="257.5">ATMEGA32_MODIFIED</text>
<text x="123" y="253.6">PD7/OC2</text>
<text x="135.9" y="252.4">21</text>
<text x="54.9" y="258.4">NOT</text>
<text x="362.2" y="262.5">13</text>
<text x="363.4" y="260">9</text>
<text x="368.4" y="261.2">RESET</text>
<text x="368.4" y="263.7">XTAL1</text>
<text x="401.3" y="263.7">PA1/ADC1</text>
<text x="401.3" y="261.2">PA0/ADC0</text>
<text x="415.3" y="262.5">39</text>
<text x="415.3" y="260">40</text>
<text x="463.8" y="262.5">13</text>
<text x="465" y="260">9</text>
<text x="470" y="261.2">RESET</text>
<text x="470" y="263.7">XTAL1</text>
<text x="502.9" y="263.7">PA1/ADC1</text>
<text x="502.9" y="261.2">PA0/ADC0</text>
<text x="516.9" y="262.5">39</text>
<text x="516.9" y="260">40</text>
<text x="362.2" y="265.1">12</text>
<text x="368.4" y="266.3">XTAL2</text>
<text x="401.3" y="268.8">PA3/ADC3</text>
<text x="401.3" y="266.3">PA2/ADC2</text>
<text x="415.3" y="267.6">37</text>
<text x="415.3" y="265.1">38</text>
<text x="463.8" y="265.1">12</text>
<text x="470" y="266.3">XTAL2</text>
<text x="502.9" y="268.8">PA3/ADC3</text>
<text x="502.9" y="266.3">PA2/ADC2</text>
<text x="516.9" y="267.6">37</text>
<text x="516.9" y="265.1">38</text>
<text x="204.8" y="275.2">13</text>
<text x="205.9" y="272.7">9</text>
<text x="210.9" y="273.9">RESET</text>
<text x="243.9" y="273.9">PA0/ADC0</text>
<text x="257.9" y="275.2">39</text>
<text x="257.9" y="272.7">40</text>
<text x="363.4" y="270.2">1</text>
<text x="363.4" y="272.7">2</text>
<text x="363.4" y="275.2">3</text>
<text x="368.4" y="271.4">PB0/T0/XCK</text>
<text x="368.4" y="273.9">PB1/T1</text>
<text x="401.3" y="273.9">PA5/ADC5</text>
<text x="401.3" y="271.4">PA4/ADC4</text>
<text x="415.3" y="275.2">34</text>
<text x="415.3" y="272.7">35</text>
<text x="415.3" y="270.2">36</text>
<text x="465" y="270.2">1</text>
<text x="465" y="272.7">2</text>
<text x="465" y="275.2">3</text>
<text x="470" y="271.4">PB0/T0/XCK</text>
<text x="470" y="273.9">PB1/T1</text>
<text x="502.9" y="273.9">PA5/ADC5</text>
<text x="502.9" y="271.4">PA4/ADC4</text>
<text x="516.9" y="275.2">34</text>
<text x="516.9" y="272.7">35</text>
<text x="516.9" y="270.2">36</text>
<text x="204.8" y="277.8">12</text>
<text x="210.9" y="279">XTAL2</text>
<text x="210.9" y="276.4">XTAL1</text>
<text x="243.9" y="281.5">PA3/ADC3</text>
<text x="243.9" y="279">PA2/ADC2</text>
<text x="243.9" y="276.4">PA1/ADC1</text>
<text x="257.9" y="280.3">37</text>
<text x="257.9" y="277.8">38</text>
<text x="294.8" y="277.8">2</text>
<text x="294.8" y="280.3">3</text>
<text x="299.8" y="279">1A</text>
<text x="299.8" y="281.5">1B</text>
<text x="309.9" y="279">1Y</text>
<text x="316.3" y="277.8">4</text>
<text x="363.4" y="277.8">4</text>
<text x="363.4" y="280.3">5</text>
<text x="368.4" y="276.4">PB2/AIN0/INT2</text>
<text x="368.4" y="279">PB3/AIN1/OC0</text>
<text x="368.4" y="281.5">PB4/SS</text>
<text x="401.3" y="279">PA7/ADC7</text>
<text x="401.3" y="276.4">PA6/ADC6</text>
<text x="415.3" y="277.8">33</text>
<text x="465" y="277.8">4</text>
<text x="465" y="280.3">5</text>
<text x="470" y="276.4">PB2/AIN0/INT2</text>
<text x="470" y="279">PB3/AIN1/OC0</text>
<text x="470" y="281.5">PB4/SS</text>
<text x="502.9" y="279">PA7/ADC7</text>
<text x="502.9" y="276.4">PA6/ADC6</text>
<text x="516.9" y="277.8">33</text>
<text x="205.9" y="282.9">1</text>
<text x="205.9" y="285.4">2</text>
<text x="205.9" y="287.9">3</text>
<text x="210.9" y="284.1">PB0/T0/XCK</text>
<text x="210.9" y="286.6">PB1/T1</text>
<text x="243.9" y="286.6">PA5/ADC5</text>
<text x="243.9" y="284.1">PA4/ADC4</text>
<text x="257.9" y="287.9">34</text>
<text x="257.9" y="285.4">35</text>
<text x="257.9" y="282.9">36</text>
<text x="293.8" y="287.9">11</text>
<text x="294.8" y="282.9">5</text>
<text x="294.8" y="285.4">6</text>
<text x="299.8" y="284.1">2A</text>
<text x="299.8" y="286.6">2B</text>
<text x="309.9" y="284.1">2Y</text>
<text x="316.3" y="282.9">7</text>
<text x="316.3" y="287.9">9</text>
<text x="363.4" y="282.9">6</text>
<text x="363.4" y="285.4">7</text>
<text x="363.4" y="287.9">8</text>
<text x="368.4" y="284.1">PB5/MOSI</text>
<text x="368.4" y="286.6">PB6/MISO</text>
<text x="405.7" y="284.1">AVCC</text>
<text x="405.7" y="286.6">AREF</text>
<text x="415.3" y="285.4">32</text>
<text x="415.3" y="282.9">30</text>
<text x="465" y="282.9">6</text>
<text x="465" y="285.4">7</text>
<text x="465" y="287.9">8</text>
<text x="470" y="284.1">PB5/MOSI</text>
<text x="470" y="286.6">PB6/MISO</text>
<text x="507.3" y="284.1">AVCC</text>
<text x="507.3" y="286.6">AREF</text>
<text x="516.9" y="285.4">32</text>
<text x="516.9" y="282.9">30</text>
<text x="556.4" y="287.9">2</text>
<text x="577.9" y="287.9">4</text>
<text x="205.9" y="290.5">4</text>
<text x="205.9" y="293">5</text>
<text x="210.9" y="289.1">PB2/AIN0/INT2</text>
<text x="210.9" y="291.7">PB3/AIN1/OC0</text>
<text x="243.9" y="291.7">PA7/ADC7</text>
<text x="243.9" y="289.1">PA6/ADC6</text>
<text x="257.9" y="290.5">33</text>
<text x="293.7" y="290.5">10</text>
<text x="293.7" y="293">14</text>
<text x="299.8" y="289.1">3A</text>
<text x="299.8" y="291.7">3B</text>
<text x="309.9" y="289.1">3Y</text>
<text x="316.3" y="293">12</text>
<text x="362.2" y="293">14</text>
<text x="368.4" y="289.1">PB7/SCK</text>
<text x="399.6" y="291.7">PC7/TOSC2</text>
<text x="415.3" y="293">28</text>
<text x="415.3" y="290.5">29</text>
<text x="463.8" y="293">14</text>
<text x="470" y="289.1">PB7/SCK</text>
<text x="501.2" y="291.7">PC7/TOSC2</text>
<text x="516.9" y="293">28</text>
<text x="516.9" y="290.5">29</text>
<text x="556.4" y="290.5">3</text>
<text x="556.4" y="293">5</text>
<text x="561.4" y="289.1">1A</text>
<text x="561.4" y="291.7">1B</text>
<text x="571.5" y="289.1">1Y</text>
<text x="577.9" y="293">7</text>
<text x="205.9" y="295.6">6</text>
<text x="205.9" y="298.1">7</text>
<text x="210.9" y="294.2">PB4/SS</text>
<text x="210.9" y="296.8">PB5/MOSI</text>
<text x="210.9" y="299.3">PB6/MISO</text>
<text x="248.2" y="296.8">AVCC</text>
<text x="248.3" y="299.3">AREF</text>
<text x="257.9" y="298.1">32</text>
<text x="257.9" y="295.6">30</text>
<text x="293.7" y="295.6">13</text>
<text x="299.8" y="294.2">4A</text>
<text x="299.8" y="296.8">4B</text>
<text x="309.9" y="294.2">4Y</text>
<text x="362.2" y="295.6">15</text>
<text x="362.2" y="298.1">16</text>
<text x="368.4" y="294.2">PD0/RXD</text>
<text x="368.4" y="296.8">PD1/TXD</text>
<text x="368.4" y="299.3">PD2/INT0</text>
<text x="399.6" y="294.2">PC6/TOSC1</text>
<text x="402.2" y="299.3">PC4/TDO</text>
<text x="403.2" y="296.8">PC5/TDI</text>
<text x="415.3" y="298.1">26</text>
<text x="415.3" y="295.6">27</text>
<text x="463.8" y="295.6">15</text>
<text x="463.8" y="298.1">16</text>
<text x="470" y="294.2">PD0/RXD</text>
<text x="470" y="296.8">PD1/TXD</text>
<text x="470" y="299.3">PD2/INT0</text>
<text x="501.2" y="294.2">PC6/TOSC1</text>
<text x="503.8" y="299.3">PC4/TDO</text>
<text x="504.8" y="296.8">PC5/TDI</text>
<text x="516.9" y="298.1">26</text>
<text x="516.9" y="295.6">27</text>
<text x="555.4" y="298.1">11</text>
<text x="556.4" y="295.6">6</text>
<text x="561.4" y="294.2">2A</text>
<text x="561.4" y="296.8">2B</text>
<text x="561.4" y="299.3">3A</text>
<text x="571.5" y="294.2">2Y</text>
<text x="571.5" y="299.3">3Y</text>
<text x="577.9" y="298.1">9</text>
<text x="147.5" y="300.6">2</text>
<text x="147.5" y="303.2">3</text>
<text x="147.5" y="305.7">5</text>
<text x="152.5" y="301.8">1A</text>
<text x="152.5" y="304.4">1B</text>
<text x="162.6" y="301.8">1Y</text>
<text x="169" y="300.6">4</text>
<text x="169" y="305.7">7</text>
<text x="204.8" y="305.7">14</text>
<text x="205.9" y="300.6">8</text>
<text x="210.9" y="301.8">PB7/SCK</text>
<text x="242.1" y="304.4">PC7/TOSC2</text>
<text x="257.9" y="305.7">28</text>
<text x="257.9" y="303.2">29</text>
<text x="293.7" y="303.2">15</text>
<text x="294.8" y="300.6">1</text>
<text x="299.8" y="301.8">A/B</text>
<text x="299.8" y="304.4">E</text>
<text x="362.2" y="300.6">17</text>
<text x="362.2" y="303.2">18</text>
<text x="362.2" y="305.7">19</text>
<text x="368.4" y="301.8">PD3/INT1</text>
<text x="368.4" y="304.4">PD4/OC1B</text>
<text x="402.2" y="301.8">PC3/TMS</text>
<text x="402.4" y="304.4">PC2/TCK</text>
<text x="415.3" y="305.7">23</text>
<text x="415.3" y="303.2">24</text>
<text x="415.3" y="300.6">25</text>
<text x="463.8" y="300.6">17</text>
<text x="463.8" y="303.2">18</text>
<text x="463.8" y="305.7">19</text>
<text x="470" y="301.8">PD3/INT1</text>
<text x="470" y="304.4">PD4/OC1B</text>
<text x="503.8" y="301.8">PC3/TMS</text>
<text x="504" y="304.4">PC2/TCK</text>
<text x="516.9" y="305.7">23</text>
<text x="516.9" y="303.2">24</text>
<text x="516.9" y="300.6">25</text>
<text x="555.3" y="300.6">10</text>
<text x="555.3" y="303.2">14</text>
<text x="555.3" y="305.7">13</text>
<text x="561.4" y="301.8">3B</text>
<text x="561.4" y="304.4">4A</text>
<text x="571.5" y="304.4">4Y</text>
<text x="577.9" y="303.2">12</text>
<text x="146.5" y="310.8">11</text>
<text x="147.5" y="308.3">6</text>
<text x="152.5" y="306.9">2A</text>
<text x="152.5" y="309.5">2B</text>
<text x="162.6" y="306.9">2Y</text>
<text x="169" y="310.8">9</text>
<text x="204.8" y="308.3">15</text>
<text x="204.8" y="310.8">16</text>
<text x="210.9" y="306.9">PD0/RXD</text>
<text x="210.9" y="309.5">PD1/TXD</text>
<text x="242.1" y="306.9">PC6/TOSC1</text>
<text x="245.8" y="309.5">PC5/TDI</text>
<text x="257.9" y="310.8">26</text>
<text x="257.9" y="308.3">27</text>
<text x="298.3" y="308.3">74157</text>
<text x="362.2" y="308.3">20</text>
<text x="368.4" y="306.9">PD5/OC1A</text>
<text x="368.4" y="309.5">PD6/ICP1</text>
<text x="402.3" y="306.9">PC1/SDA</text>
<text x="402.6" y="309.5">PC0/SCL</text>
<text x="415.3" y="308.3">22</text>
<text x="463.8" y="308.3">20</text>
<text x="470" y="306.9">PD5/OC1A</text>
<text x="470" y="309.5">PD6/ICP1</text>
<text x="503.9" y="306.9">PC1/SDA</text>
<text x="504.2" y="309.5">PC0/SCL</text>
<text x="516.9" y="308.3">22</text>
<text x="556.4" y="310.8">1</text>
<text x="561.4" y="306.9">4B</text>
<text x="146.3" y="313.3">10</text>
<text x="146.3" y="315.9">14</text>
<text x="152.5" y="312">3A</text>
<text x="152.5" y="314.5">3B</text>
<text x="152.5" y="317.1">4A</text>
<text x="162.6" y="312">3Y</text>
<text x="162.6" y="317.1">4Y</text>
<text x="169" y="315.9">12</text>
<text x="204.8" y="313.3">17</text>
<text x="204.8" y="315.9">18</text>
<text x="210.9" y="312">PD2/INT0</text>
<text x="210.9" y="314.5">PD3/INT1</text>
<text x="210.9" y="317.1">PD4/OC1B</text>
<text x="244.7" y="314.5">PC3/TMS</text>
<text x="244.7" y="312">PC4/TDO</text>
<text x="245" y="317.1">PC2/TCK</text>
<text x="257.9" y="315.9">24</text>
<text x="257.9" y="313.3">25</text>
<text x="402.4" y="314.5">PD7/OC2</text>
<text x="415.3" y="313.3">21</text>
<text x="504" y="314.5">PD7/OC2</text>
<text x="516.9" y="313.3">21</text>
<text x="555.3" y="313.3">15</text>
<text x="561.4" y="312">A/B</text>
<text x="561.4" y="314.5">E</text>
<text x="146.3" y="318.4">13</text>
<text x="147.5" y="323.5">1</text>
<text x="152.5" y="319.6">4B</text>
<text x="204.8" y="318.4">19</text>
<text x="204.8" y="321">20</text>
<text x="210.9" y="319.6">PD5/OC1A</text>
<text x="210.9" y="322.2">PD6/ICP1</text>
<text x="244.9" y="319.6">PC1/SDA</text>
<text x="245.1" y="322.2">PC0/SCL</text>
<text x="257.9" y="321">22</text>
<text x="257.9" y="318.4">23</text>
<text x="366.9" y="318.5">ATMEGA32_MODIFIED</text>
<text x="468.5" y="318.5">ATMEGA32_MODIFIED</text>
<text x="559.9" y="318.5">74157</text>
<text x="146.3" y="326">15</text>
<text x="152.5" y="324.7">A/B</text>
<text x="152.5" y="327.2">E</text>
<text x="244.9" y="327.2">PD7/OC2</text>
<text x="257.9" y="326">21</text>
<text x="151" y="331.2">74157</text>
<text x="209.4" y="331.2">ATMEGA32_MODIFIED</text>
</g>
</svg>
